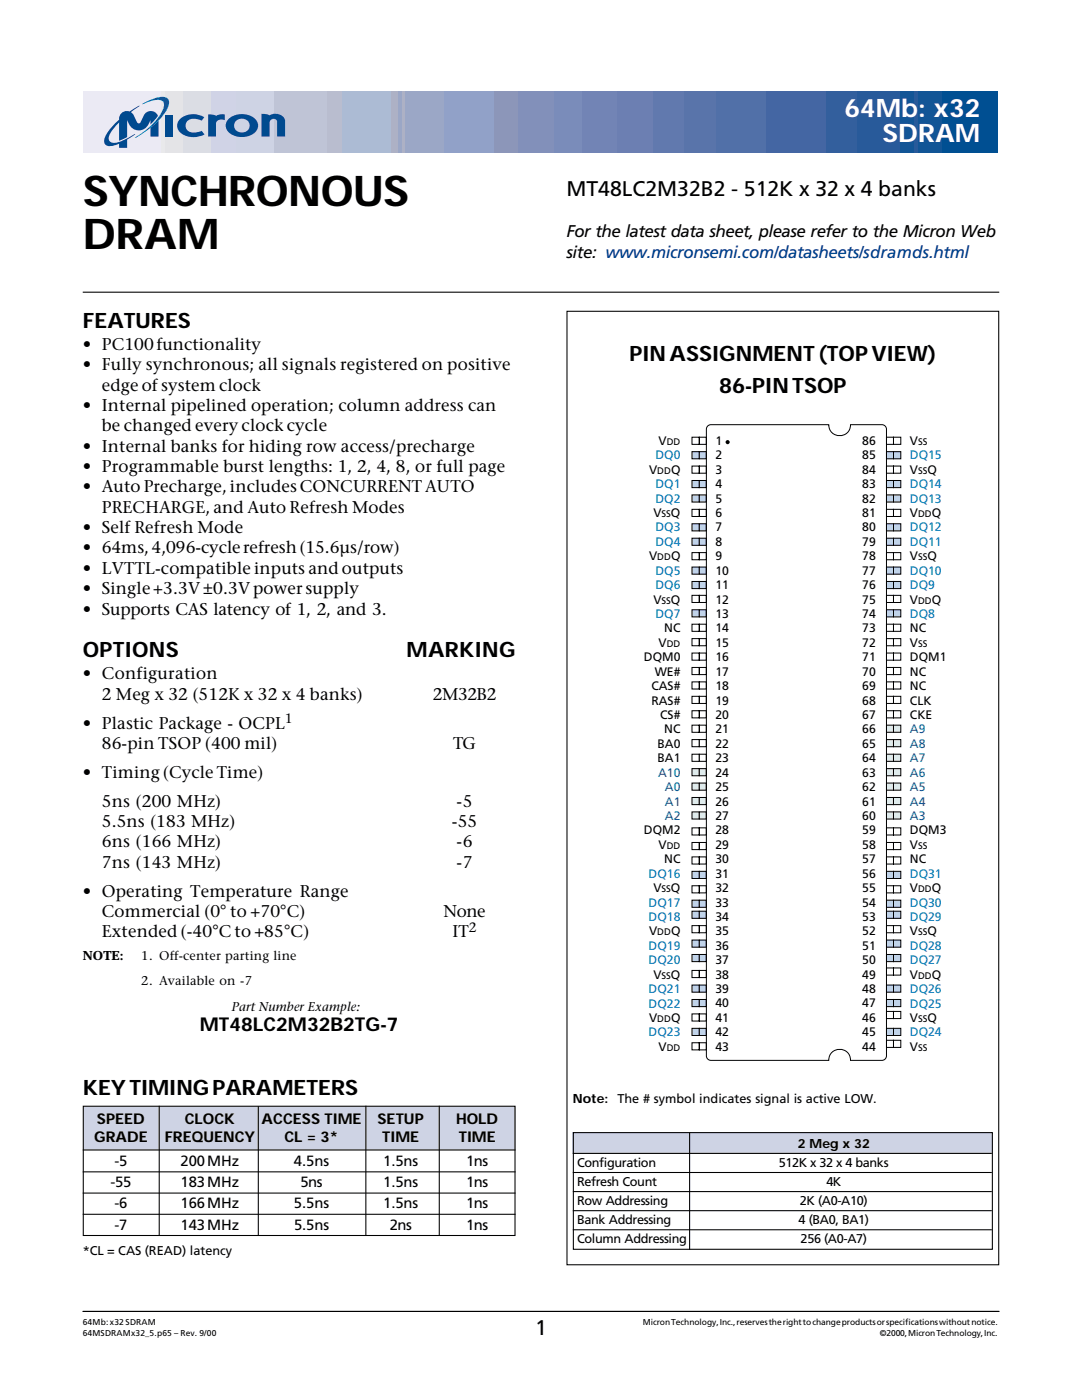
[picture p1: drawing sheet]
<svg xmlns="http://www.w3.org/2000/svg" width="216mm" height="279mm" viewBox="0 0 216 279" stroke-linecap="round" stroke-linejoin="round" font-family="sans-serif">
<g fill="#ebeaf4">
<path d="M16.6 18.1h10.7v12.3h-10.7z"/>
<path d="M27.3 18.1h.7v12.3h-.7z"/>
<path d="M28 18.1h.7v12.3h-.7z"/>
</g>
<path d="M28.7 18.1h.7v12.3h-.7z" fill="#e9e9f3"/>
<path d="M29.4 18.1h.7v12.3h-.7z" fill="#e8e8f2"/>
<path d="M30.1 18.1h.7v12.3h-.7z" fill="#e7e7f1"/>
<g fill="#e5e6f2">
<path d="M30.8 18.1h.7v12.3h-.7z"/>
<path d="M31.5 18.1h.7v12.3h-.7z"/>
</g>
<path d="M32.2 18.1h.7v12.3h-.7z" fill="#e4e5f0"/>
<path d="M32.9 18.1h.7v12.3h-.7z" fill="#e3e3ef"/>
<path d="M33.6 18.1h.8v12.3h-.8z" fill="#e2e2ee"/>
<path d="M34.4 18.1h.7v12.3h-.7z" fill="#dfe1ef"/>
<g fill="#dee0ee">
<path d="M35.1 18.1h.7v12.3h-.7z"/>
<path d="M35.8 18.1h.7v12.3h-.7z"/>
</g>
<g fill="#dddfed">
<path d="M36.5 18.1h.7v12.3h-.7z"/>
<path d="M37.2 18.1h.7v12.3h-.7z"/>
</g>
<path d="M37.9 18.1h.7v12.3h-.7z" fill="#dbdeee"/>
<g fill="#d9dcec">
<path d="M38.6 18.1h.7v12.3h-.7z"/>
<path d="M39.3 18.1h.7v12.3h-.7z"/>
</g>
<path d="M40 18.1h.7v12.3h-.7z" fill="#d8dbea"/>
<path d="M40.7 18.1h.7v12.3h-.7z" fill="#d6daeb"/>
<path d="M41.4 18.1h.7v12.3h-.7z" fill="#d8d9eb"/>
<path d="M42.1 18.1h.7v12.3h-.7z" fill="#d5d8ea"/>
<path d="M42.8 18.1h.7v12.3h-.7z" fill="#d6d7e9"/>
<path d="M43.5 18.1h.7v12.3h-.7z" fill="#d5d6e8"/>
<g fill="#d2d5e9">
<path d="M44.2 18.1h.7v12.3h-.7z"/>
<path d="M44.9 18.1h.7v12.3h-.7z"/>
</g>
<g fill="#d1d4e7">
<path d="M45.6 18.1h.7v12.3h-.7z"/>
<path d="M46.3 18.1h.7v12.3h-.7z"/>
</g>
<g fill="#cfd1e5">
<path d="M47 18.1h.8v12.3h-.8z"/>
<path d="M47.8 18.1h.7v12.3h-.7z"/>
</g>
<path d="M48.5 18.1h.7v12.3h-.7z" fill="#cdd0e6"/>
<g fill="#cccfe5">
<path d="M49.2 18.1h.7v12.3h-.7z"/>
<path d="M49.9 18.1h.7v12.3h-.7z"/>
</g>
<path d="M50.6 18.1h.7v12.3h-.7z" fill="#cbcee4"/>
<path d="M51.3 18.1h.7v12.3h-.7z" fill="#c8cce2"/>
<path d="M52 18.1h.7v12.3h-.7z" fill="#c7cce3"/>
<g fill="#c7cbe2">
<path d="M52.7 18.1h.7v12.3h-.7z"/>
<path d="M53.4 18.1h.7v12.3h-.7z"/>
<path d="M54.1 18.1h.7v12.3h-.7z"/>
</g>
<path d="M54.8 18.1h.7v12.3h-.7z" fill="#c4c8e0"/>
<path d="M55.5 18.1h.7v12.3h-.7z" fill="#c3c8df"/>
<path d="M56.2 18.1h.7v12.3h-.7z" fill="#c2c8e0"/>
<g fill="#c1c7df">
<path d="M56.9 18.1h.7v12.3h-.7z"/>
<path d="M57.6 18.1h.7v12.3h-.7z"/>
</g>
<g fill="#bec5dd">
<path d="M58.3 18.1h.7v12.3h-.7z"/>
<path d="M59 18.1h.7v12.3h-.7z"/>
</g>
<path d="M59.7 18.1h.7v12.3h-.7z" fill="#bec4dc"/>
<path d="M60.4 18.1h.7v12.3h-.7z" fill="#bec2dd"/>
<path d="M61.1 18.1h.8v12.3h-.8z" fill="#bbc2dd"/>
<g fill="#bbc0db">
<path d="M61.9 18.1h.7v12.3h-.7z"/>
<path d="M62.6 18.1h.7v12.3h-.7z"/>
</g>
<path d="M63.3 18.1h.7v12.3h-.7z" fill="#bbbeda"/>
<g fill="#b8beda">
<path d="M64 18.1h.7v12.3h-.7z"/>
<path d="M64.7 18.1h.7v12.3h-.7z"/>
</g>
<path d="M65.4 18.1h.7v12.3h-.7z" fill="#b7bdd9"/>
<path d="M66.1 18.1h.7v12.3h-.7z" fill="#b6bbd8"/>
<g fill="#b5bbd7">
<path d="M66.8 18.1h.7v12.3h-.7z"/>
<path d="M67.5 18.1h.7v12.3h-.7z"/>
</g>
<g fill="#b2b9d7">
<path d="M68.2 18.1h.7v12.3h-.7z"/>
<path d="M68.9 18.1h.7v12.3h-.7z"/>
</g>
<path d="M69.6 18.1h.7v12.3h-.7z" fill="#b0b7d6"/>
<g fill="#afb6d5">
<path d="M70.3 18.1h.7v12.3h-.7z"/>
<path d="M71 18.1h.7v12.3h-.7z"/>
</g>
<path d="M71.7 18.1h.7v12.3h-.7z" fill="#adb5d5"/>
<path d="M72.4 18.1h.7v12.3h-.7z" fill="#acb4d4"/>
<path d="M73.1 18.1h.7v12.3h-.7z" fill="#abb3d3"/>
<path d="M73.8 18.1h.7v12.3h-.7z" fill="#adb2d3"/>
<path d="M74.5 18.1h.8v12.3h-.8z" fill="#aab2d2"/>
<path d="M75.3 18.1h.7v12.3h-.7z" fill="#acb2d2"/>
<path d="M76 18.1h.7v12.3h-.7z" fill="#aab0d2"/>
<path d="M76.7 18.1h.7v12.3h-.7z" fill="#a9afd2"/>
<path d="M77.4 18.1h.7v12.3h-.7z" fill="#a6afd1"/>
<path d="M78.1 18.1h.7v12.3h-.7z" fill="#a8aed1"/>
<path d="M78.8 18.1h.7v12.3h-.7z" fill="#a7add0"/>
<path d="M79.5 18.1h.7v12.3h-.7z" fill="#a4add0"/>
<path d="M80.2 18.1h.7v12.3h-.7z" fill="#a6acce"/>
<path d="M80.9 18.1h.7v12.3h-.7z" fill="#a3abcf"/>
<path d="M81.6 18.1h.7v12.3h-.7z" fill="#a3aace"/>
<g fill="#a1a9cd">
<path d="M82.3 18.1h.7v12.3h-.7z"/>
<path d="M83 18.1h.7v12.3h-.7z"/>
</g>
<path d="M83.7 18.1h.7v12.3h-.7z" fill="#9fa8cd"/>
<path d="M84.4 18.1h.7v12.3h-.7z" fill="#9ea7cd"/>
<path d="M85.1 18.1h.7v12.3h-.7z" fill="#9da6cb"/>
<g fill="#9ca5ca">
<path d="M85.8 18.1h.7v12.3h-.7z"/>
<path d="M86.5 18.1h.7v12.3h-.7z"/>
</g>
<path d="M87.2 18.1h.7v12.3h-.7z" fill="#9aa4cb"/>
<path d="M87.9 18.1h.7v12.3h-.7z" fill="#99a3ca"/>
<g fill="#97a2c8">
<path d="M88.6 18.1h.8v12.3h-.8z"/>
<path d="M89.4 18.1h.7v12.3h-.7z"/>
</g>
<path d="M90.1 18.1h.7v12.3h-.7z" fill="#96a1c8"/>
<path d="M90.8 18.1h.7v12.3h-.7z" fill="#959fc7"/>
<path d="M91.5 18.1h.7v12.3h-.7z" fill="#94a0c8"/>
<path d="M92.2 18.1h.7v12.3h-.7z" fill="#939fc7"/>
<g fill="#929ec6">
<path d="M92.9 18.1h.7v12.3h-.7z"/>
<path d="M93.6 18.1h.7v12.3h-.7z"/>
</g>
<path d="M94.3 18.1h.7v12.3h-.7z" fill="#919dc5"/>
<path d="M95 18.1h.7v12.3h-.7z" fill="#909bc4"/>
<path d="M95.7 18.1h.7v12.3h-.7z" fill="#919bc3"/>
<path d="M96.4 18.1h.7v12.3h-.7z" fill="#8d9bc5"/>
<g fill="#8f99c4">
<path d="M97.1 18.1h.7v12.3h-.7z"/>
<path d="M97.8 18.1h.7v12.3h-.7z"/>
</g>
<path d="M98.5 18.1h.7v12.3h-.7z" fill="#8e98c2"/>
<path d="M99.2 18.1h.7v12.3h-.7z" fill="#8c97c2"/>
<g fill="#8b96c0">
<path d="M99.9 18.1h.7v12.3h-.7z"/>
<path d="M100.6 18.1h.7v12.3h-.7z"/>
</g>
<path d="M101.3 18.1h.7v12.3h-.7z" fill="#8a96c2"/>
<path d="M102 18.1h.8v12.3h-.8z" fill="#8995c1"/>
<path d="M102.8 18.1h.7v12.3h-.7z" fill="#8894c0"/>
<g fill="#8793bf">
<path d="M103.5 18.1h.7v12.3h-.7z"/>
<path d="M104.2 18.1h.7v12.3h-.7z"/>
</g>
<path d="M104.9 18.1h.7v12.3h-.7z" fill="#8692be"/>
<g fill="#8391be">
<path d="M105.6 18.1h.7v12.3h-.7z"/>
<path d="M106.3 18.1h.7v12.3h-.7z"/>
</g>
<path d="M107 18.1h.7v12.3h-.7z" fill="#8290bd"/>
<g fill="#818fbd">
<path d="M107.7 18.1h.7v12.3h-.7z"/>
<path d="M108.4 18.1h.7v12.3h-.7z"/>
</g>
<g fill="#808ebb">
<path d="M109.1 18.1h.7v12.3h-.7z"/>
<path d="M109.8 18.1h.7v12.3h-.7z"/>
</g>
<path d="M110.5 18.1h.7v12.3h-.7z" fill="#7e8dbc"/>
<g fill="#7c8bba">
<path d="M111.2 18.1h.7v12.3h-.7z"/>
<path d="M111.9 18.1h.7v12.3h-.7z"/>
<path d="M112.6 18.1h.7v12.3h-.7z"/>
</g>
<g fill="#7a8ab9">
<path d="M113.3 18.1h.7v12.3h-.7z"/>
<path d="M114 18.1h.7v12.3h-.7z"/>
</g>
<path d="M114.7 18.1h.7v12.3h-.7z" fill="#7889b9"/>
<path d="M115.4 18.1h.7v12.3h-.7z" fill="#7888b9"/>
<g fill="#7687b7">
<path d="M116.1 18.1h.8v12.3h-.8z"/>
<path d="M116.9 18.1h.7v12.3h-.7z"/>
</g>
<g fill="#7686b6">
<path d="M117.6 18.1h.7v12.3h-.7z"/>
<path d="M118.3 18.1h.7v12.3h-.7z"/>
</g>
<path d="M119 18.1h.7v12.3h-.7z" fill="#7485b5"/>
<path d="M119.7 18.1h.7v12.3h-.7z" fill="#7284b6"/>
<g fill="#7183b4">
<path d="M120.4 18.1h.7v12.3h-.7z"/>
<path d="M121.1 18.1h.7v12.3h-.7z"/>
</g>
<g fill="#7082b4">
<path d="M121.8 18.1h.7v12.3h-.7z"/>
<path d="M122.5 18.1h.7v12.3h-.7z"/>
</g>
<path d="M123.2 18.1h.7v12.3h-.7z" fill="#6f81b2"/>
<g fill="#6c80b3">
<path d="M123.9 18.1h.7v12.3h-.7z"/>
<path d="M124.6 18.1h.7v12.3h-.7z"/>
</g>
<path d="M125.3 18.1h.7v12.3h-.7z" fill="#6b7fb2"/>
<g fill="#6a7eb1">
<path d="M126 18.1h.7v12.3h-.7z"/>
<path d="M126.7 18.1h.7v12.3h-.7z"/>
</g>
<path d="M127.4 18.1h.7v12.3h-.7z" fill="#697eb0"/>
<path d="M128.1 18.1h.7v12.3h-.7z" fill="#697cb0"/>
<g fill="#687aaf">
<path d="M128.8 18.1h.7v12.3h-.7z"/>
<path d="M129.5 18.1h.8v12.3h-.8z"/>
</g>
<g fill="#6779ae">
<path d="M130.3 18.1h.7v12.3h-.7z"/>
<path d="M131 18.1h.7v12.3h-.7z"/>
</g>
<path d="M131.7 18.1h.7v12.3h-.7z" fill="#6679ad"/>
<g fill="#6378ae">
<path d="M132.4 18.1h.7v12.3h-.7z"/>
<path d="M133.1 18.1h.7v12.3h-.7z"/>
</g>
<path d="M133.8 18.1h.7v12.3h-.7z" fill="#6277ad"/>
<g fill="#6078ad">
<path d="M134.5 18.1h.7v12.3h-.7z"/>
<path d="M135.2 18.1h.7v12.3h-.7z"/>
</g>
<path d="M135.9 18.1h.7v12.3h-.7z" fill="#6176ac"/>
<path d="M136.6 18.1h.7v12.3h-.7z" fill="#5c76ad"/>
<g fill="#5b75ab">
<path d="M137.3 18.1h.7v12.3h-.7z"/>
<path d="M138 18.1h.7v12.3h-.7z"/>
<path d="M138.7 18.1h.7v12.3h-.7z"/>
</g>
<g fill="#5a74aa">
<path d="M139.4 18.1h.7v12.3h-.7z"/>
<path d="M140.1 18.1h.7v12.3h-.7z"/>
</g>
<path d="M140.8 18.1h.7v12.3h-.7z" fill="#5873aa"/>
<g fill="#5672aa">
<path d="M141.5 18.1h.7v12.3h-.7z"/>
<path d="M142.2 18.1h.7v12.3h-.7z"/>
</g>
<path d="M142.9 18.1h.7v12.3h-.7z" fill="#5571a9"/>
<g fill="#5470a8">
<path d="M143.6 18.1h.8v12.3h-.8z"/>
<path d="M144.4 18.1h.7v12.3h-.7z"/>
</g>
<path d="M145.1 18.1h.7v12.3h-.7z" fill="#536fa7"/>
<g fill="#4f6ea7">
<path d="M145.8 18.1h.7v12.3h-.7z"/>
<path d="M146.5 18.1h.7v12.3h-.7z"/>
<path d="M147.2 18.1h.7v12.3h-.7z"/>
<path d="M147.9 18.1h.7v12.3h-.7z"/>
<path d="M148.6 18.1h.7v12.3h-.7z"/>
</g>
<path d="M149.3 18.1h.7v12.3h-.7z" fill="#4c6da7"/>
<path d="M150 18.1h.7v12.3h-.7z" fill="#4a6ca6"/>
<g fill="#4c6aa5">
<path d="M150.7 18.1h.7v12.3h-.7z"/>
<path d="M151.4 18.1h.7v12.3h-.7z"/>
<path d="M152.1 18.1h.7v12.3h-.7z"/>
</g>
<path d="M152.8 18.1h.7v12.3h-.7z" fill="#4b69a3"/>
<path d="M153.5 18.1h.7v12.3h-.7z" fill="#4969a6"/>
<path d="M154.2 18.1h.7v12.3h-.7z" fill="#4868a4"/>
<g fill="#4767a3">
<path d="M154.9 18.1h.7v12.3h-.7z"/>
<path d="M155.6 18.1h.7v12.3h-.7z"/>
<path d="M156.3 18.1h.7v12.3h-.7z"/>
</g>
<g fill="#4666a2">
<path d="M157 18.1h.8v12.3h-.8z"/>
<path d="M157.8 18.1h.7v12.3h-.7z"/>
</g>
<path d="M158.5 18.1h.7v12.3h-.7z" fill="#4465a1"/>
<g fill="#4165a2">
<path d="M159.2 18.1h.7v12.3h-.7z"/>
<path d="M159.9 18.1h.7v12.3h-.7z"/>
</g>
<g fill="#4063a1">
<path d="M160.6 18.1h.7v12.3h-.7z"/>
<path d="M161.3 18.1h.7v12.3h-.7z"/>
</g>
<path d="M162 18.1h.7v12.3h-.7z" fill="#3e639f"/>
<g fill="#3d629f">
<path d="M162.7 18.1h.7v12.3h-.7z"/>
<path d="M163.4 18.1h.7v12.3h-.7z"/>
</g>
<path d="M164.1 18.1h.7v12.3h-.7z" fill="#3d619e"/>
<path d="M164.8 18.1h.7v12.3h-.7z" fill="#39619e"/>
<path d="M165.5 18.1h.7v12.3h-.7z" fill="#38609e"/>
<path d="M166.2 18.1h.7v12.3h-.7z" fill="#35619e"/>
<g fill="#345f9d">
<path d="M166.9 18.1h.7v12.3h-.7z"/>
<path d="M167.6 18.1h.7v12.3h-.7z"/>
</g>
<g fill="#325f9c">
<path d="M168.3 18.1h.7v12.3h-.7z"/>
<path d="M169 18.1h.7v12.3h-.7z"/>
</g>
<path d="M169.7 18.1h.7v12.3h-.7z" fill="#2e5e9d"/>
<path d="M170.4 18.1h.7v12.3h-.7z" fill="#315e9b"/>
<path d="M171.1 18.1h.8v12.3h-.8z" fill="#2c5d9b"/>
<g fill="#2b5c9b">
<path d="M171.9 18.1h.7v12.3h-.7z"/>
<path d="M172.6 18.1h.7v12.3h-.7z"/>
<path d="M173.3 18.1h.7v12.3h-.7z"/>
</g>
<path d="M174 18.1h.7v12.3h-.7z" fill="#295b9a"/>
<path d="M174.7 18.1h.7v12.3h-.7z" fill="#265b9b"/>
<path d="M175.4 18.1h.7v12.3h-.7z" fill="#245a9b"/>
<g fill="#235999">
<path d="M176.1 18.1h.7v12.3h-.7z"/>
<path d="M176.8 18.1h.7v12.3h-.7z"/>
<path d="M177.5 18.1h.7v12.3h-.7z"/>
<path d="M178.2 18.1h.7v12.3h-.7z"/>
</g>
<path d="M178.9 18.1h.7v12.3h-.7z" fill="#225898"/>
<path d="M179.6 18.1h.7v12.3h-.7z" fill="#1c589a"/>
<g fill="#1b5899">
<path d="M180.3 18.1h.7v12.3h-.7z"/>
<path d="M181 18.1h.7v12.3h-.7z"/>
</g>
<path d="M181.7 18.1h.7v12.3h-.7z" fill="#195798"/>
<path d="M182.4 18.1h.7v12.3h-.7z" fill="#1f5698"/>
<path d="M183.1 18.1h.7v12.3h-.7z" fill="#195798"/>
<g fill="#175596">
<path d="M183.8 18.1h.7v12.3h-.7z"/>
<path d="M184.5 18.1h.8v12.3h-.8z"/>
</g>
<g fill="#145595">
<path d="M185.3 18.1h.7v12.3h-.7z"/>
<path d="M186 18.1h.7v12.3h-.7z"/>
</g>
<g fill="#125494">
<path d="M186.7 18.1h.7v12.3h-.7z"/>
<path d="M187.4 18.1h.7v12.3h-.7z"/>
</g>
<g fill="#065395">
<path d="M188.1 18.1h.7v12.3h-.7z"/>
<path d="M188.8 18.1h.7v12.3h-.7z"/>
</g>
<g fill="#035294">
<path d="M189.5 18.1h.7v12.3h-.7z"/>
<path d="M190.2 18.1h.7v12.3h-.7z"/>
</g>
<g fill="#005193">
<path d="M190.9 18.1h.7v12.3h-.7z"/>
<path d="M191.6 18.1h.7v12.3h-.7z"/>
</g>
<path d="M192.3 18.1h.7v12.3h-.7z" fill="#005092"/>
<g fill="#004f93">
<path d="M193 18.1h.7v12.3h-.7z"/>
<path d="M193.7 18.1h.7v12.3h-.7z"/>
<path d="M194.4 18.1h.7v12.3h-.7z"/>
</g>
<g fill="#004f92">
<path d="M195.1 18.1h.7v12.3h-.7z"/>
<path d="M195.8 18.1h.7v12.3h-.7z"/>
</g>
<g fill="#004e91">
<path d="M196.5 18.1h.7v12.3h-.7z"/>
<path d="M197.2 18.1h.7v12.3h-.7z"/>
<path d="M197.9 18.1h.7v12.3h-.7z"/>
</g>
<path d="M198.6 18.1h.6v12.3h-.6z" fill="#004d91"/>
<g fill="#004a8f">
<path d="M36.1 23.6a4.2 4.2 0 0 1 4.7-.2l-.6 .7a2.31 2.31 0 0 0-3.1 .5 1.47 1.47 0 0 0 .4 1.5 1.47 1.47 0 0 0 1.5 .3l1.3-.3 .5 .7a4.3 4.3 0 0 1-5.1-.7 1.79 1.79 0 0 1 .4-2.5z"/>
<path d="M52.2 22.7l1.2 .1 .4 .2 .8-.3a2.2 2.2 0 0 1 2.2 1.1l.1 3.4h-1.6v-2.9a.77 .77 0 0 0-.9-.6 .77 .77 0 0 0-.6 .8v2.7h-1.6z"/>
<path d="M33 22.9h1.6v4.3h-1.6z"/>
<path d="M41.5 22.8a1.91 1.91 0 0 1 1.6 .3l.9-.3h.8v1.2l-.4-.1a1.08 1.08 0 0 0-1.3 .7v2.6h-1.6z"/>
<path d="M30 25.5l1.6-1.4v3.2h-1.6z"/>
<path d="M47.1 24.2a1.52 1.52 0 0 1 2-.3 1.52 1.52 0 0 1 .4 2.1 1.52 1.52 0 0 1-2.1 .2 1.52 1.52 0 0 1-.3-2zM45.8 23.6a2.01 2.01 0 0 0-.6 2.1 2.01 2.01 0 0 0 1.7 1.4 3.7 3.7 0 0 0 4.5-1.5 2.17 2.17 0 0 0-1.7-2.6 4.2 4.2 0 0 0-3.9 .6z"/>
</g>
<path d="M28.5 20.7a8.4 8.4 0 0 1 4.4-1.3 1.19 1.19 0 0 1 .7 1.8 14.6 14.6 0 0 1-5.3 5.5l-1.4 .8 .4-.3a14.3 14.3 0 0 0 5.3-5.5 1.14 1.14 0 0 0 0-1.3 1.14 1.14 0 0 0-1.2-.5l-1.2 .2-1.7 .7z" fill="#00838a"/>
<path d="M24.1 22.8a1.93 1.93 0 0 1 1.8-.6l2-1.1-1.8 1.3 .6 .6 .7 1.5 .4 .1 .2-.2a2.98 2.98 0 0 1 1.4-2.1 1.41 1.41 0 0 1 2.1 .9l-1.5 1.6v-.8a2.44 2.44 0 0 1-2.8 2 2.59 2.59 0 0 1-1.8-2v3.4l-1.6 .7v-3.7l-.7 .7a4.5 4.5 0 0 0-1.4 2.7 1.22 1.22 0 0 0 1.8 .6l1.4-.5 2.1-1.2-1.6 1.2v1.6h-1.6v-.8a2.38 2.38 0 0 1-2.9 0 1.96 1.96 0 0 1 .4-2l1-1.3 1.5-1.5v-.7z" fill="#004a8f"/>
<path d="M16.5 261.7h182.9" fill="none" stroke="#000" stroke-width=".21"/>
<path d="M114.3 225.9h83.8v4.3h-83.8z" fill-rule="evenodd" fill="#ced3e4"/>
<path d="M16.5 58.3h182.9M113.1 62.1h86.2v190.3h-86.2zM114.3 230.2h83.6M114.3 234h83.6M114.3 237.8h83.6M114.4 226h83.6v23.3h-83.6zM137.6 226.1v23.3M114.3 241.6h83.6M114.3 245.4h83.6" fill="none" stroke="#000" stroke-width=".21"/>
<path d="M138.1 87.3h1.4v1.4h-1.4zM139.5 87.3h1.4v1.4h-1.4z" fill="none" stroke="#000" stroke-width=".2"/>
<g fill="#bbd0ec" stroke="#000" stroke-width=".2">
<path d="M138.1 90.1h1.4v1.5h-1.4z"/>
<path d="M139.5 90.1h1.4v1.5h-1.4z"/>
</g>
<path d="M138.1 93h1.4v1.4h-1.4zM139.5 93h1.4v1.4h-1.4z" fill="none" stroke="#000" stroke-width=".2"/>
<g fill="#bbd0ec" stroke="#000" stroke-width=".2">
<path d="M138.1 95.9h1.4v1.4h-1.4z"/>
<path d="M139.5 95.9h1.4v1.4h-1.4z"/>
<path d="M138.1 98.8h1.4v1.4h-1.4z"/>
<path d="M139.5 98.8h1.4v1.4h-1.4z"/>
</g>
<path d="M138.1 101.6h1.4v1.5h-1.4zM139.5 101.6h1.4v1.5h-1.4z" fill="none" stroke="#000" stroke-width=".2"/>
<g fill="#bbd0ec" stroke="#000" stroke-width=".2">
<path d="M138.1 104.5h1.4v1.5h-1.4z"/>
<path d="M139.5 104.5h1.4v1.5h-1.4z"/>
<path d="M138.1 107.4h1.4v1.4h-1.4z"/>
<path d="M139.5 107.4h1.4v1.4h-1.4z"/>
</g>
<path d="M138.1 110.3h1.4v1.4h-1.4zM139.5 110.3h1.4v1.4h-1.4z" fill="none" stroke="#000" stroke-width=".2"/>
<g fill="#bbd0ec" stroke="#000" stroke-width=".2">
<path d="M138.1 113.2h1.4v1.4h-1.4z"/>
<path d="M139.5 113.2h1.4v1.4h-1.4z"/>
<path d="M138.1 116h1.4v1.5h-1.4z"/>
<path d="M139.5 116h1.4v1.5h-1.4z"/>
</g>
<path d="M138.1 130.3h1.4v1.5h-1.4zM138.1 133.2h1.4v1.4h-1.4zM138.1 136.1h1.4v1.4h-1.4zM138.1 139h1.4v1.4h-1.4zM139.5 130.3h1.4v1.5h-1.4zM139.5 133.2h1.4v1.4h-1.4zM139.5 136.1h1.4v1.4h-1.4zM139.5 139h1.4v1.4h-1.4zM138.1 141.8h1.4v1.5h-1.4zM138.1 144.7h1.4v1.4h-1.4zM139.5 141.8h1.4v1.5h-1.4zM139.5 144.7h1.4v1.4h-1.4z" fill="none" stroke="#000" stroke-width=".2"/>
<g fill="#fff" stroke="#000" stroke-width=".2">
<path d="M138.1 147.6h1.4v1.4h-1.4z"/>
<path d="M139.5 147.6h1.4v1.4h-1.4z"/>
</g>
<g fill="#dcebe2" stroke="#000" stroke-width=".2">
<path d="M138.1 156.3h1.4v1.4h-1.4z"/>
<path d="M139.5 156.3h1.4v1.4h-1.4z"/>
<path d="M138.1 159.2h1.4v1.4h-1.4z"/>
<path d="M139.5 159.2h1.4v1.4h-1.4z"/>
<path d="M138.1 162h1.4v1.5h-1.4z"/>
<path d="M139.5 162h1.4v1.5h-1.4z"/>
</g>
<path d="M176.9 87.3h1.4v1.4h-1.4zM178.3 87.3h1.4v1.4h-1.4z" fill="none" stroke="#000" stroke-width=".2"/>
<g fill="#bbd0ec" stroke="#000" stroke-width=".2">
<path d="M178.3 90.1h1.4v1.5h-1.4z"/>
<path d="M176.9 90.1h1.4v1.5h-1.4z"/>
</g>
<path d="M176.9 93h1.4v1.4h-1.4zM178.3 93h1.4v1.4h-1.4z" fill="none" stroke="#000" stroke-width=".2"/>
<g fill="#bbd0ec" stroke="#000" stroke-width=".2">
<path d="M178.3 95.9h1.4v1.4h-1.4z"/>
<path d="M176.9 95.9h1.4v1.4h-1.4z"/>
<path d="M178.3 98.8h1.4v1.4h-1.4z"/>
<path d="M176.9 98.8h1.4v1.4h-1.4z"/>
</g>
<path d="M176.9 101.6h1.4v1.5h-1.4zM178.3 101.6h1.4v1.5h-1.4z" fill="none" stroke="#000" stroke-width=".2"/>
<g fill="#bbd0ec" stroke="#000" stroke-width=".2">
<path d="M178.3 104.5h1.4v1.5h-1.4z"/>
<path d="M176.9 104.5h1.4v1.5h-1.4z"/>
<path d="M178.3 107.4h1.4v1.4h-1.4z"/>
<path d="M176.9 107.4h1.4v1.4h-1.4z"/>
</g>
<path d="M176.9 110.3h1.4v1.4h-1.4zM178.3 110.3h1.4v1.4h-1.4z" fill="none" stroke="#000" stroke-width=".2"/>
<g fill="#bbd0ec" stroke="#000" stroke-width=".2">
<path d="M178.3 113.2h1.4v1.4h-1.4z"/>
<path d="M176.9 113.2h1.4v1.4h-1.4z"/>
<path d="M178.3 116h1.4v1.5h-1.4z"/>
<path d="M176.9 116h1.4v1.5h-1.4z"/>
</g>
<path d="M176.9 130.3h1.4v1.5h-1.4zM176.9 133.2h1.4v1.4h-1.4zM176.9 136.1h1.4v1.4h-1.4zM176.9 139h1.4v1.4h-1.4zM178.3 130.3h1.4v1.5h-1.4zM178.3 133.2h1.4v1.4h-1.4zM178.3 136.1h1.4v1.4h-1.4zM178.3 139h1.4v1.4h-1.4zM176.9 141.8h1.4v1.5h-1.4zM178.3 141.8h1.4v1.5h-1.4z" fill="none" stroke="#000" stroke-width=".2"/>
<g fill="#dcebe2" stroke="#000" stroke-width=".2">
<path d="M178.3 144.7h1.4v1.4h-1.4z"/>
<path d="M176.9 144.7h1.4v1.4h-1.4z"/>
<path d="M178.3 147.6h1.4v1.4h-1.4z"/>
<path d="M176.9 147.6h1.4v1.4h-1.4z"/>
<path d="M178.3 156.3h1.4v1.4h-1.4z"/>
<path d="M176.9 156.3h1.4v1.4h-1.4z"/>
<path d="M178.3 159.2h1.4v1.4h-1.4z"/>
<path d="M176.9 159.2h1.4v1.4h-1.4z"/>
<path d="M178.3 162h1.4v1.5h-1.4z"/>
<path d="M176.9 162h1.4v1.5h-1.4z"/>
</g>
<path d="M138.1 118.8h1.4v1.4h-1.4zM139.5 118.8h1.4v1.4h-1.4z" fill="none" stroke="#000" stroke-width=".2"/>
<g fill="#bbd0ec" stroke="#000" stroke-width=".2">
<path d="M138.1 121.7h1.4v1.4h-1.4z"/>
<path d="M139.5 121.7h1.4v1.4h-1.4z"/>
</g>
<path d="M176.9 118.8h1.4v1.4h-1.4zM178.3 118.8h1.4v1.4h-1.4zM138.1 124.6h1.4v1.4h-1.4zM138.1 127.4h1.4v1.5h-1.4zM139.5 124.6h1.4v1.4h-1.4zM139.5 127.4h1.4v1.5h-1.4z" fill="none" stroke="#000" stroke-width=".2"/>
<g fill="#bbd0ec" stroke="#000" stroke-width=".2">
<path d="M178.3 121.7h1.4v1.4h-1.4z"/>
<path d="M176.9 121.7h1.4v1.4h-1.4z"/>
</g>
<path d="M176.9 124.6h1.4v1.4h-1.4zM176.9 127.5h1.4v1.4h-1.4zM178.3 124.6h1.4v1.4h-1.4zM178.3 127.5h1.4v1.4h-1.4z" fill="none" stroke="#000" stroke-width=".2"/>
<circle cx="145.2" cy="88.2" r=".41" fill="#000"/>
<g fill="#fff" stroke="#000" stroke-width=".2">
<path d="M138.1 150.5h1.4v1.4h-1.4z"/>
<path d="M139.5 150.5h1.4v1.4h-1.4z"/>
</g>
<g fill="#dcebe2" stroke="#000" stroke-width=".2">
<path d="M138.1 153.4h1.4v1.4h-1.4z"/>
<path d="M139.5 153.4h1.4v1.4h-1.4z"/>
<path d="M178.3 150.5h1.4v1.4h-1.4z"/>
<path d="M176.9 150.5h1.4v1.4h-1.4z"/>
<path d="M178.3 153.4h1.4v1.4h-1.4z"/>
<path d="M176.9 153.4h1.4v1.4h-1.4z"/>
</g>
<path d="M138.1 165.2h1.4v1.4h-1.4zM139.5 165.2h1.4v1.4h-1.4z" fill="none" stroke="#000" stroke-width=".2"/>
<g fill="#bbd0ec" stroke="#000" stroke-width=".2">
<path d="M138.1 173.9h1.4v1.4h-1.4z"/>
<path d="M139.5 173.9h1.4v1.4h-1.4z"/>
</g>
<path d="M138.1 176.8h1.4v1.4h-1.4zM139.5 176.8h1.4v1.4h-1.4z" fill="none" stroke="#000" stroke-width=".2"/>
<g fill="#bbd0ec" stroke="#000" stroke-width=".2">
<path d="M138.1 179.6h1.4v1.5h-1.4z"/>
<path d="M139.5 179.6h1.4v1.5h-1.4z"/>
</g>
<path d="M176.9 165.2h1.4v1.4h-1.4zM178.3 165.2h1.4v1.4h-1.4z" fill="none" stroke="#000" stroke-width=".2"/>
<g fill="#bbd0ec" stroke="#000" stroke-width=".2">
<path d="M178.3 173.9h1.4v1.4h-1.4z"/>
<path d="M176.9 173.9h1.4v1.4h-1.4z"/>
</g>
<path d="M176.9 176.8h1.4v1.4h-1.4zM178.3 176.8h1.4v1.4h-1.4z" fill="none" stroke="#000" stroke-width=".2"/>
<g fill="#bbd0ec" stroke="#000" stroke-width=".2">
<path d="M178.3 179.6h1.4v1.5h-1.4z"/>
<path d="M176.9 179.6h1.4v1.5h-1.4z"/>
</g>
<path d="M138.1 168.1h1.4v1.5h-1.4zM138.1 171h1.4v1.4h-1.4zM139.5 168.1h1.4v1.5h-1.4zM139.5 171h1.4v1.4h-1.4zM176.9 168.1h1.4v1.5h-1.4zM176.9 171h1.4v1.4h-1.4zM178.3 168.1h1.4v1.5h-1.4zM178.3 171h1.4v1.4h-1.4zM138.1 184.7h1.4v1.5h-1.4zM139.5 184.7h1.4v1.5h-1.4z" fill="none" stroke="#000" stroke-width=".2"/>
<g fill="#bbd0ec" stroke="#000" stroke-width=".2">
<path d="M138.1 187.6h1.4v1.4h-1.4z"/>
<path d="M139.5 187.6h1.4v1.4h-1.4z"/>
<path d="M138.1 190.5h1.4v1.4h-1.4z"/>
<path d="M139.5 190.5h1.4v1.4h-1.4z"/>
</g>
<path d="M176.9 184.7h1.4v1.5h-1.4zM178.3 184.7h1.4v1.5h-1.4z" fill="none" stroke="#000" stroke-width=".2"/>
<g fill="#bbd0ec" stroke="#000" stroke-width=".2">
<path d="M178.3 187.6h1.4v1.4h-1.4z"/>
<path d="M176.9 187.6h1.4v1.4h-1.4z"/>
<path d="M178.3 190.5h1.4v1.4h-1.4z"/>
<path d="M176.9 190.5h1.4v1.4h-1.4z"/>
<path d="M138.1 181.9h1.4v1.4h-1.4z"/>
<path d="M139.5 181.9h1.4v1.4h-1.4z"/>
<path d="M178.3 181.9h1.4v1.4h-1.4z"/>
<path d="M176.9 181.9h1.4v1.4h-1.4z"/>
</g>
<path d="M138.1 193.7h1.4v1.4h-1.4zM139.5 193.7h1.4v1.4h-1.4zM138.1 202.3h1.4v1.5h-1.4zM139.5 202.3h1.4v1.5h-1.4z" fill="none" stroke="#000" stroke-width=".2"/>
<g fill="#bbd0ec" stroke="#000" stroke-width=".2">
<path d="M138.1 205.2h1.4v1.5h-1.4z"/>
<path d="M139.5 205.2h1.4v1.5h-1.4z"/>
</g>
<path d="M176.9 193.2h1.4v1.4h-1.4zM178.3 193.2h1.4v1.4h-1.4zM138.1 208.1h1.4v1.4h-1.4zM139.5 208.1h1.4v1.4h-1.4zM176.9 201.9h1.4v1.4h-1.4zM178.3 201.9h1.4v1.4h-1.4z" fill="none" stroke="#000" stroke-width=".2"/>
<g fill="#bbd0ec" stroke="#000" stroke-width=".2">
<path d="M178.3 205.2h1.4v1.5h-1.4z"/>
<path d="M176.9 205.2h1.4v1.5h-1.4z"/>
</g>
<path d="M176.9 207.6h1.4v1.4h-1.4zM178.3 207.6h1.4v1.4h-1.4z" fill="none" stroke="#000" stroke-width=".2"/>
<g fill="#bbd0ec" stroke="#000" stroke-width=".2">
<path d="M138.1 196.6h1.4v1.4h-1.4z"/>
<path d="M139.5 196.6h1.4v1.4h-1.4z"/>
<path d="M138.1 199.5h1.4v1.4h-1.4z"/>
<path d="M139.5 199.5h1.4v1.4h-1.4z"/>
<path d="M178.3 196.6h1.4v1.4h-1.4z"/>
<path d="M176.9 196.6h1.4v1.4h-1.4z"/>
<path d="M178.3 199.5h1.4v1.4h-1.4z"/>
<path d="M176.9 199.5h1.4v1.4h-1.4z"/>
</g>
<path d="M141.2 85l.6-.2h23.6a2.17 2.17 0 0 0 2.1 2.1 2.17 2.17 0 0 0 2.2-2.1h6.3a.9 .9 0 0 1 .9 .9v125a.9 .9 0 0 1-.9 .9h-6.3a2.17 2.17 0 0 0-2.2-2.2 2.17 2.17 0 0 0-2.1 2.2h-23.6a.9 .9 0 0 1-.9-.9v-125z" fill="none" stroke="#000" stroke-width=".2"/>
<path d="M16.5 220.7h86.4v8.7h-86.4z" fill-rule="evenodd" fill="#ced3e4"/>
<path d="M16.5 229.5h86.4M16.5 233.9h86.4M16.5 238.1h86.4M16.6 220.8h86.2v25.8h-86.2zM31.8 220.7v25.9M51.5 220.8v25.7M73 220.7v25.9M87.7 220.7v25.9M16.5 242.3h86.4" fill="none" stroke="#000" stroke-width=".21"/>
<g font-size="8.5">
<text x="16.5" y="41.2">SYNCHRONOUS</text>
<text x="16.5" y="49.7">DRAM</text>
</g>
<g font-size="5.1" fill="#fff">
<text x="168.5" y="23.3">64Mb: x32</text>
<text x="176.1" y="28.4">SDRAM</text>
</g>
<g font-size="4.2">
<text x="113" y="39.2">MT48LC2M32B2 - 512K x 32 x 4 banks</text>
<text x="16.5" y="65.4">FEATURES</text>
<text x="125.6" y="72">PIN ASSIGNMENT (TOP VIEW)</text>
<text x="143.5" y="78.5">86-PIN TSOP</text>
<text x="16.5" y="131.2">OPTIONS</text>
<text x="81.1" y="131.2">MARKING</text>
<text x="16.5" y="218.4">KEY TIMING PARAMETERS</text>
<text x="106.8" y="266.5">1</text>
</g>
<text font-size="3.8" x="39.9" y="205.8">MT48LC2M32B2TG-7</text>
<g font-size="3.4">
<text x="113" y="47.4">For the latest data sheet, please refer to the Micron Web</text>
<text x="113" y="51.4">site: www.micronsemi.com/datasheets/sdramds.html</text>
<text x="16.5" y="69.8">• PC100 functionality</text>
<text x="16.5" y="73.9">• Fully synchronous; all signals registered on positive</text>
<text x="20.3" y="77.9">edge of system clock</text>
<text x="16.5" y="82">• Internal pipelined operation; column address can</text>
<text x="20.3" y="86.1">be changed every clock cycle</text>
<text x="16.5" y="90.1">• Internal banks for hiding row access/precharge</text>
<text x="16.5" y="94.2">• Programmable burst lengths: 1, 2, 4, 8, or full page</text>
<text x="16.5" y="98.3">• Auto Precharge, includes CONCURRENT AUTO</text>
<text x="16.5" y="106.4">• Self Refresh Mode</text>
<text x="20.3" y="102.3">PRECHARGE, and Auto Refresh Modes</text>
<text x="16.5" y="110.4">• 64ms, 4,096-cycle refresh (15.6µs/row)</text>
<text x="16.5" y="114.5">• LVTTL-compatible inputs and outputs</text>
<text x="16.5" y="118.6">• Single +3.3V ±0.3V power supply</text>
<text x="16.5" y="122.6">• Supports CAS latency of 1, 2, and 3.</text>
<text x="16.5" y="135.6">• Configuration</text>
<text x="20.3" y="139.7">2 Meg x 32 (512K x 32 x 4 banks)</text>
<text x="86.4" y="139.7">2M32B2</text>
<text x="16.5" y="145.4">• Plastic Package - OCPL</text>
<text x="20.3" y="149.5">86-pin TSOP (400 mil)</text>
<text x="90.4" y="149.5">TG</text>
<text x="16.5" y="155.2">• Timing (Cycle Time)</text>
<text x="20.3" y="161">5ns (200 MHz)</text>
<text x="91.1" y="161">-5</text>
<text x="20.3" y="165.1">5.5ns (183 MHz)</text>
<text x="90.2" y="165.1">-55</text>
<text x="20.3" y="169.1">6ns (166 MHz)</text>
<text x="20.3" y="173.2">7ns (143 MHz)</text>
<text x="91.1" y="169.1">-6</text>
<text x="91.1" y="173.2">-7</text>
<text x="16.5" y="178.9">• Operating Temperature Range</text>
<text x="20.3" y="183">Commercial (0° to +70°C)</text>
<text x="88.5" y="183">None</text>
<text x="20.3" y="187.1">Extended (-40°C to +85°C)</text>
<text x="90.3" y="187.1">IT</text>
</g>
<g font-size="3">
<text x="18.8" y="227.9">GRADE</text>
<text x="19.3" y="224.2">SPEED</text>
<text x="32.9" y="227.9">FREQUENCY</text>
<text x="36.9" y="224.2">CLOCK</text>
<text x="52.2" y="224.2">ACCESS TIME</text>
<text x="56.8" y="227.9">CL = 3*</text>
<text x="75.3" y="224.2">SETUP</text>
<text x="76.3" y="227.9">TIME</text>
<text x="91" y="224.2">HOLD</text>
<text x="91.5" y="227.9">TIME</text>
<text x="22.9" y="232.7">-5</text>
<text x="36" y="232.7">200 MHz</text>
<text x="58.7" y="232.7">4.5ns</text>
<text x="76.5" y="232.7">1.5ns</text>
<text x="93" y="232.7">1ns</text>
<text x="22.1" y="236.9">-55</text>
<text x="36" y="236.9">183 MHz</text>
<text x="59.9" y="236.9">5ns</text>
<text x="76.5" y="236.9">1.5ns</text>
<text x="93" y="236.9">1ns</text>
<text x="22.9" y="241.2">-6</text>
<text x="22.9" y="245.4">-7</text>
<text x="36" y="241.2">166 MHz</text>
<text x="36" y="245.4">143 MHz</text>
<text x="58.7" y="241.2">5.5ns</text>
<text x="58.7" y="245.4">5.5ns</text>
<text x="76.5" y="241.2">1.5ns</text>
<text x="77.8" y="245.4">2ns</text>
<text x="93" y="245.4">1ns</text>
<text x="93" y="241.2">1ns</text>
</g>
<g font-size="2.7">
<text x="56.9" y="144.3">1</text>
<text x="93.6" y="186">2</text>
</g>
<g font-size="2.5">
<text x="131.4" y="88.8">V</text>
<text x="142.8" y="88.8">1</text>
<text x="172.1" y="88.8">86</text>
<text x="181.6" y="88.8">V</text>
<text x="129.5" y="94.6">V</text>
<text x="133.9" y="94.6">Q</text>
<text x="142.8" y="91.7">2</text>
<text x="142.8" y="94.6">3</text>
<text x="172.1" y="91.7">85</text>
<text x="172.1" y="94.6">84</text>
<text x="181.6" y="94.6">V</text>
<text x="185.1" y="94.6">Q</text>
<text x="142.8" y="97.4">4</text>
<text x="142.8" y="100.3">5</text>
<text x="172.1" y="97.4">83</text>
<text x="172.1" y="100.3">82</text>
<text x="130.4" y="103.2">V</text>
<text x="133.9" y="103.2">Q</text>
<text x="142.8" y="103.2">6</text>
<text x="142.8" y="106.1">7</text>
<text x="172.1" y="103.2">81</text>
<text x="172.1" y="106.1">80</text>
<text x="181.6" y="103.2">V</text>
<text x="185.9" y="103.2">Q</text>
<text x="129.5" y="111.8">V</text>
<text x="133.9" y="111.8">Q</text>
<text x="142.8" y="108.9">8</text>
<text x="142.8" y="111.8">9</text>
<text x="172.1" y="108.9">79</text>
<text x="172.1" y="111.8">78</text>
<text x="181.6" y="111.8">V</text>
<text x="185.1" y="111.8">Q</text>
<text x="142.8" y="114.7">10</text>
<text x="142.8" y="117.6">11</text>
<text x="172.1" y="114.7">77</text>
<text x="172.1" y="117.6">76</text>
<text x="130.4" y="120.5">V</text>
<text x="133.9" y="120.5">Q</text>
<text x="142.8" y="120.5">12</text>
<text x="142.8" y="123.3">13</text>
<text x="172.1" y="120.5">75</text>
<text x="172.1" y="123.3">74</text>
<text x="181.6" y="120.5">V</text>
<text x="185.9" y="120.5">Q</text>
<text x="128.5" y="132">DQM0</text>
<text x="131.4" y="129.1">V</text>
<text x="132.5" y="126.2">NC</text>
<text x="142.8" y="126.2">14</text>
<text x="142.8" y="129.1">15</text>
<text x="142.8" y="132">16</text>
<text x="172.1" y="126.2">73</text>
<text x="172.1" y="129.1">72</text>
<text x="172.1" y="132">71</text>
<text x="181.6" y="126.2">NC</text>
<text x="181.6" y="129.1">V</text>
<text x="181.6" y="132">DQM1</text>
<text x="130" y="137.7">CAS#</text>
<text x="130.6" y="134.9">WE#</text>
<text x="142.8" y="134.9">17</text>
<text x="142.8" y="137.7">18</text>
<text x="172.1" y="134.9">70</text>
<text x="172.1" y="137.7">69</text>
<text x="181.6" y="134.9">NC</text>
<text x="181.6" y="137.7">NC</text>
<text x="130" y="140.6">RAS#</text>
<text x="131.7" y="143.5">CS#</text>
<text x="142.8" y="140.6">19</text>
<text x="142.8" y="143.5">20</text>
<text x="172.1" y="140.6">68</text>
<text x="172.1" y="143.5">67</text>
<text x="181.6" y="140.6">CLK</text>
<text x="181.6" y="143.5">CKE</text>
<text x="131.2" y="149.3">BA0</text>
<text x="132.5" y="146.4">NC</text>
<text x="142.8" y="146.4">21</text>
<text x="142.8" y="149.3">22</text>
<text x="172.1" y="146.4">66</text>
<text x="172.1" y="149.2">65</text>
<text x="131.2" y="152.1">BA1</text>
<text x="142.8" y="152.1">23</text>
<text x="142.8" y="155">24</text>
<text x="172.1" y="152.1">64</text>
<text x="172.1" y="155">63</text>
<text x="142.8" y="157.9">25</text>
<text x="142.8" y="160.8">26</text>
<text x="172.1" y="157.9">62</text>
<text x="172.1" y="160.8">61</text>
<text x="128.5" y="166.5">DQM2</text>
<text x="142.8" y="163.6">27</text>
<text x="142.8" y="166.5">28</text>
<text x="172.1" y="163.6">60</text>
<text x="172.1" y="166.5">59</text>
<text x="181.6" y="166.5">DQM3</text>
<text x="131.4" y="169.4">V</text>
<text x="132.5" y="172.3">NC</text>
<text x="142.8" y="169.4">29</text>
<text x="142.8" y="172.3">30</text>
<text x="172.1" y="169.4">58</text>
<text x="172.1" y="172.3">57</text>
<text x="181.6" y="169.4">V</text>
<text x="181.6" y="172.3">NC</text>
<text x="130.4" y="178">V</text>
<text x="133.9" y="178">Q</text>
<text x="142.8" y="175.2">31</text>
<text x="142.8" y="178">32</text>
<text x="172.1" y="175.2">56</text>
<text x="172.1" y="178">55</text>
<text x="181.6" y="178">V</text>
<text x="185.9" y="178">Q</text>
<text x="142.8" y="180.9">33</text>
<text x="142.8" y="183.8">34</text>
<text x="172.1" y="180.9">54</text>
<text x="172.1" y="183.8">53</text>
<text x="16.5" y="191.6">NOTE:</text>
<text x="28.2" y="191.6">1. Off-center parting line</text>
<text x="129.5" y="186.7">V</text>
<text x="133.9" y="186.7">Q</text>
<text x="142.8" y="186.7">35</text>
<text x="142.8" y="189.6">36</text>
<text x="172.1" y="186.7">52</text>
<text x="172.1" y="189.5">51</text>
<text x="181.6" y="186.7">V</text>
<text x="185.1" y="186.7">Q</text>
<text x="28.2" y="196.6">2. Available on -7</text>
<text x="130.4" y="195.3">V</text>
<text x="133.9" y="195.3">Q</text>
<text x="142.8" y="192.4">37</text>
<text x="142.8" y="195.3">38</text>
<text x="172.1" y="192.4">50</text>
<text x="172.1" y="195.3">49</text>
<text x="181.6" y="195.3">V</text>
<text x="185.9" y="195.3">Q</text>
<text x="46.2" y="201.7">Part Number Example:</text>
<text x="129.5" y="204">V</text>
<text x="133.9" y="203.9">Q</text>
<text x="142.8" y="198.2">39</text>
<text x="142.8" y="201.1">40</text>
<text x="142.8" y="203.9">41</text>
<text x="172.1" y="198.2">48</text>
<text x="172.1" y="201.1">47</text>
<text x="172.1" y="203.9">46</text>
<text x="181.6" y="204">V</text>
<text x="185.1" y="203.9">Q</text>
<text x="131.4" y="209.7">V</text>
<text x="142.8" y="206.8">42</text>
<text x="142.8" y="209.7">43</text>
<text x="172.1" y="206.8">45</text>
<text x="172.1" y="209.7">44</text>
<text x="181.6" y="209.7">V</text>
<text x="114.3" y="220">Note: The # symbol indicates signal is active LOW.</text>
<text x="115.1" y="232.8">Configuration</text>
<text x="155.4" y="232.8">512K x 32 x 4 banks</text>
<text x="159.2" y="229">2 Meg x 32</text>
<text x="115.1" y="236.6">Refresh Count</text>
<text x="164.9" y="236.6">4K</text>
<text x="115.1" y="240.5">Row Addressing</text>
<text x="115.1" y="244.3">Bank Addressing</text>
<text x="159.3" y="244.3">4 (BA0, BA1)</text>
<text x="159.6" y="240.5">2K (A0-A10)</text>
<text x="16.5" y="250.5">*CL = CAS (READ) latency</text>
<text x="115.1" y="248.1">Column Addressing</text>
<text x="159.8" y="248.1">256 (A0-A7)</text>
</g>
<g font-size="2.5" fill="#007dc4">
<text x="130.8" y="91.7">DQ0</text>
<text x="181.6" y="91.7">DQ15</text>
<text x="130.8" y="97.4">DQ1</text>
<text x="130.8" y="100.3">DQ2</text>
<text x="181.6" y="97.4">DQ14</text>
<text x="181.6" y="100.3">DQ13</text>
<text x="130.8" y="106.1">DQ3</text>
<text x="181.6" y="106.1">DQ12</text>
<text x="130.8" y="108.9">DQ4</text>
<text x="181.6" y="108.9">DQ11</text>
<text x="130.8" y="114.7">DQ5</text>
<text x="130.8" y="117.6">DQ6</text>
<text x="181.6" y="114.7">DQ10</text>
<text x="181.6" y="117.6">DQ9</text>
<text x="130.8" y="123.3">DQ7</text>
<text x="181.6" y="123.3">DQ8</text>
<text x="129.4" y="175.2">DQ16</text>
<text x="181.6" y="175.2">DQ31</text>
<text x="129.4" y="180.9">DQ17</text>
<text x="129.4" y="183.8">DQ18</text>
<text x="181.6" y="180.9">DQ30</text>
<text x="181.6" y="183.8">DQ29</text>
<text x="129.4" y="189.6">DQ19</text>
<text x="181.6" y="189.6">DQ28</text>
<text x="129.4" y="192.4">DQ20</text>
<text x="181.6" y="192.4">DQ27</text>
<text x="129.4" y="198.2">DQ21</text>
<text x="129.4" y="201.1">DQ22</text>
<text x="181.6" y="198.2">DQ26</text>
<text x="181.6" y="201.1">DQ25</text>
<text x="129.4" y="206.8">DQ23</text>
<text x="181.6" y="206.8">DQ24</text>
</g>
<g font-size="2.5" fill="#009958">
<text x="181.6" y="146.4">A9</text>
<text x="181.6" y="149.3">A8</text>
<text x="131.3" y="155">A10</text>
<text x="181.6" y="152.1">A7</text>
<text x="181.6" y="155">A6</text>
<text x="132.7" y="157.9">A0</text>
<text x="132.7" y="160.8">A1</text>
<text x="181.6" y="157.9">A5</text>
<text x="181.6" y="160.8">A4</text>
<text x="132.7" y="163.6">A2</text>
<text x="181.6" y="163.6">A3</text>
</g>
<g font-size="1.9">
<text x="133" y="88.8">DD</text>
<text x="183.2" y="88.8">SS</text>
<text x="131.2" y="94.6">DD</text>
<text x="183.2" y="94.6">SS</text>
<text x="132" y="103.2">SS</text>
<text x="183.2" y="103.2">DD</text>
<text x="131.2" y="111.8">DD</text>
<text x="183.2" y="111.8">SS</text>
<text x="132" y="120.5">SS</text>
<text x="183.2" y="120.5">DD</text>
<text x="133" y="129.1">DD</text>
<text x="183.2" y="129.1">SS</text>
<text x="133" y="169.4">DD</text>
<text x="183.2" y="169.4">SS</text>
<text x="132" y="178">SS</text>
<text x="183.2" y="178">DD</text>
<text x="131.2" y="186.7">DD</text>
<text x="183.2" y="186.7">SS</text>
<text x="132" y="195.3">SS</text>
<text x="183.2" y="195.3">DD</text>
<text x="131.2" y="203.9">DD</text>
<text x="183.2" y="203.9">SS</text>
<text x="133" y="209.7">DD</text>
<text x="183.2" y="209.7">SS</text>
</g>
<g font-size="1.7">
<text x="16.5" y="264.4">64Mb: x32 SDRAM</text>
<text x="16.5" y="266.5">64MSDRAMx32_5.p65 – Rev. 9/00</text>
<text x="128.3" y="264.4">Micron Technology, Inc., reserves the right to change products or specifications without notice.</text>
<text x="175.6" y="266.5">©2000, Micron Technology, Inc.</text>
</g>
</svg>
